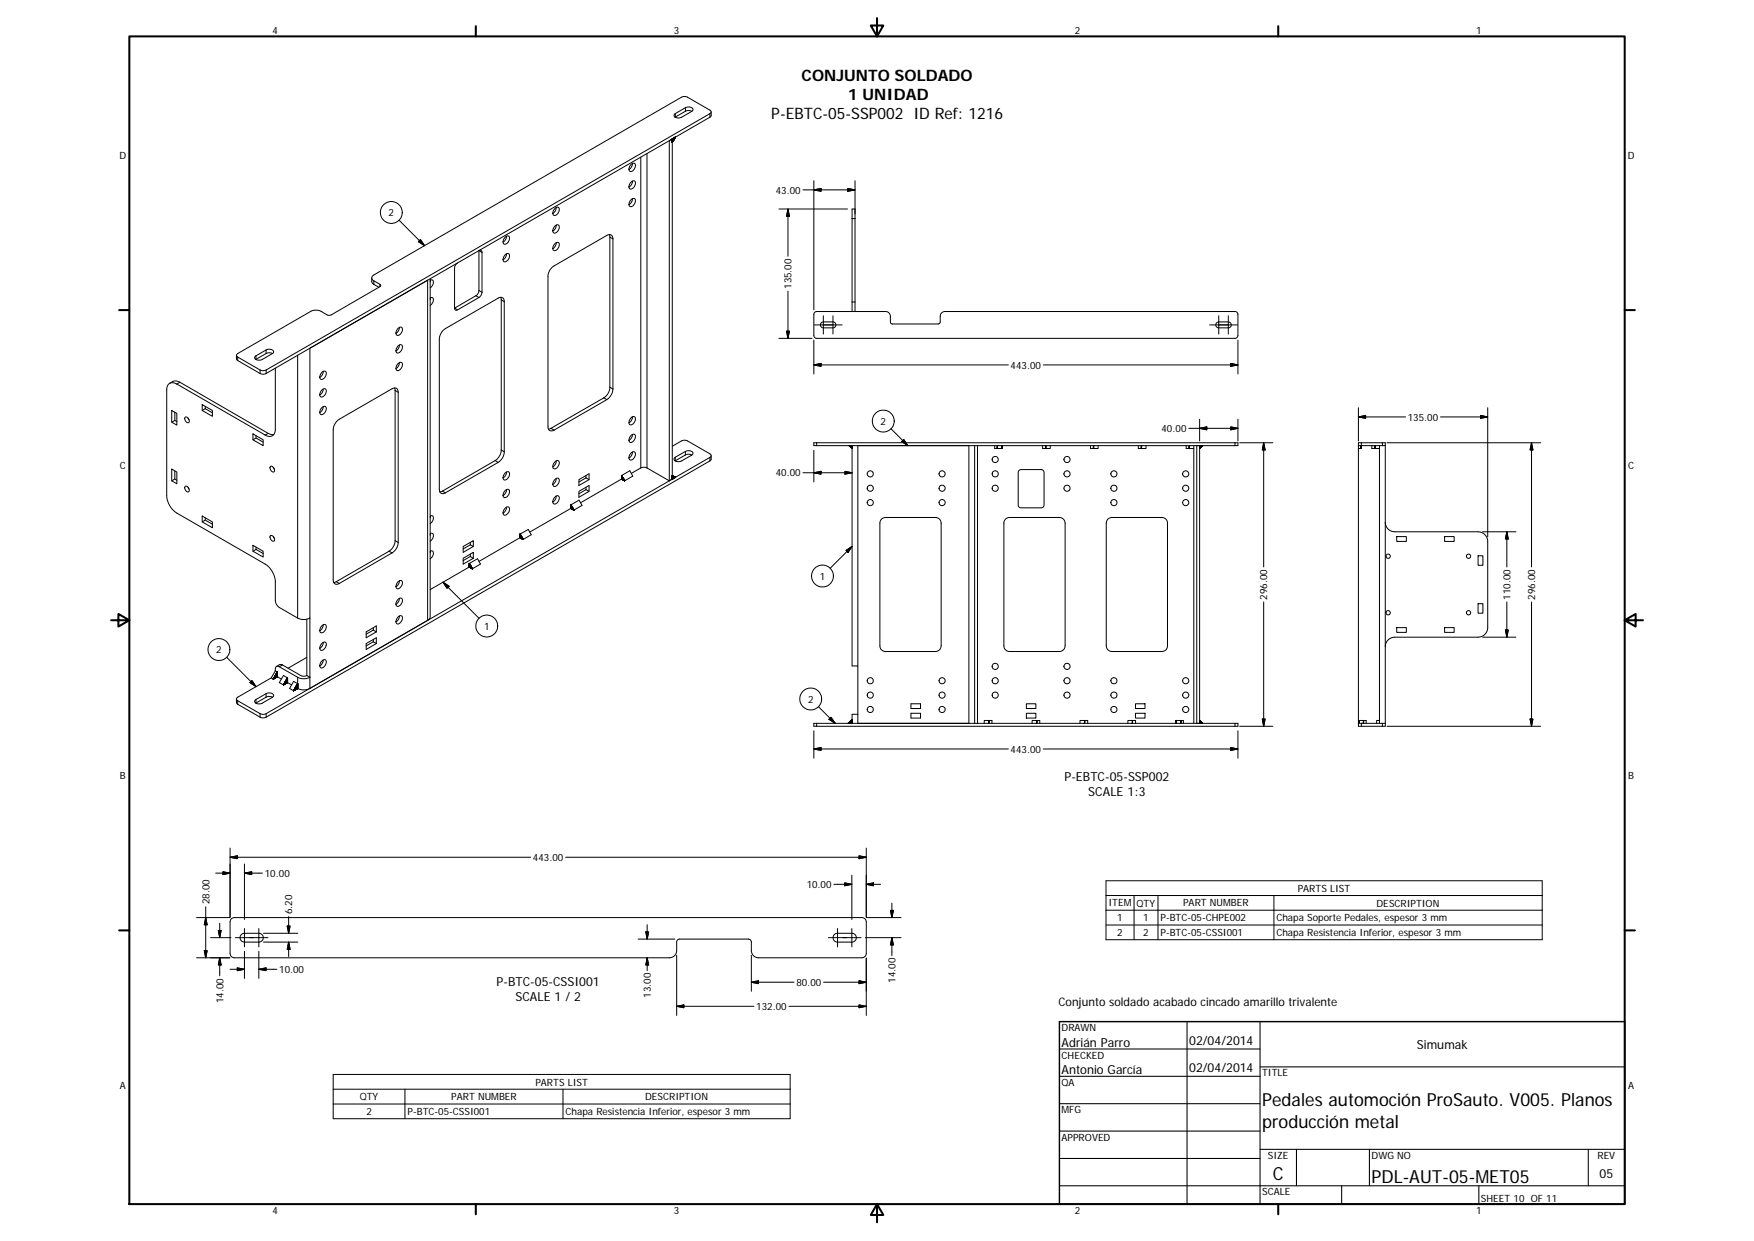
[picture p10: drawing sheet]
<svg xmlns="http://www.w3.org/2000/svg" width="594mm" height="420mm" viewBox="0 0 594 420" stroke-linecap="round" stroke-linejoin="round" font-family="sans-serif">
<g fill="none" stroke="#000" stroke-width=".34">
<path d="M228.7 38.5v1.1M228.7 39.6v.1M232.1 36.5l-3.4 2M232.1 37.7l-3.4 1.9M232.1 36.5v1.2M232.1 37.7l1.3-.3 .9 .3M232.1 36.5l.3-.1a1.52 1.52 0 0 1 2.3 .9l-.4 .4M234.3 37.7l-3.9 2.2a1.43 1.43 0 0 1-2.1-1l.4-.4M240.4 38.5a.63 .63 0 0 0 .5-.6 .63 .63 0 0 0-.5-.6l-7.7-4.5-1.1-.1-.8 .2-104.2 60.2a1.05 1.05 0 0 0-.7 1 1.05 1.05 0 0 0 .7 1M240.4 38.5l-150.3 86.8M240.4 39.7l-150.3 86.7M240.4 38.5v1.2"/>
<path d="M240.9 37.9l-.1 1.3-.4 .5M213.7 55.8a.87 .87 0 0 1 1.3-.5 .87 .87 0 0 1 .1 1.4 1.41 1.41 0 0 1-1.9 1.2 1.89 1.89 0 0 1 .5-2.1zM214.2 55.4l-.3 1-.9 1M217 53.2v105.2M219.1 52v106.4M227.7 47l-1 .6v115.2M227.7 47l1.1-.6-1.1 1.8zM227.7 47v115.2M227.7 47l1.1-.6-1.1 1.8M135.2 74.5l8.6 8.7M171.5 80l-.2 1-.9 1M187.9 76.6a.87 .87 0 0 1 1.3-.4 .87 .87 0 0 1 .1 1.3l-.1 .3a1.14 1.14 0 0 1-1.9 .8 2.09 2.09 0 0 1 .6-2z"/>
<path d="M188.1 70.5a.84 .84 0 0 1 1.2-.2 .84 .84 0 0 1 0 1.3l-.1 .2a1.16 1.16 0 0 1-1.9 .8 2.12 2.12 0 0 1 .8-2.1zM188.4 76.2l-.2 1-.9 1M188.4 70.2l-.2 1.1-.9 1M206.4 79.4l.2 .9M213.7 67.7a.87 .87 0 0 1 1.3-.5 .87 .87 0 0 1 .1 1.4 1.44 1.44 0 0 1-1.9 1.2 1.89 1.89 0 0 1 .5-2.1zM213.7 61.7a.87 .87 0 0 1 1.3-.4 .87 .87 0 0 1 .1 1.3 1.27 1.27 0 0 1-.7 1.2 1.27 1.27 0 0 1-1.3-.1 2.09 2.09 0 0 1 .6-2zM214.2 61.3l-.3 1-.9 1M214.2 67.3l-.3 1-.9 1M263.8 70.8h23.3M266.9 70.8v15.9M266.9 70.8l.5 2.4h-1zM272 64.3h17.6"/>
<path d="M275.6 64.3l2.5-.5v1zM275.6 61.2v43.7M287.1 63.8l2.5 .5-2.5 .5zM288.6 74h1M288.6 74v28.2M288.6 74v-3.2h1v3.2M289.6 61.2v11.3M289.6 74v28.2M125.9 94.1v1.4l.7 .8M126.6 96.3l1.7 1M126.6 95.1l2.1 1.2M126.6 95.1v1.2"/>
<path d="M128.7 97l-16.5 9.6-1.3 .1-2.7-1.5-1.4-.2-1.3 .3-25 14.4a.63 .63 0 0 0-.4 .6 .63 .63 0 0 0 .4 .6M128.7 96.3l.3 .3-.3 .4M128.7 96.3v.7M142.4 81.1l1.4 2.1-2.1-1.4zM145.7 94.4v114.5l-.2 .6-.7 .5M145.7 94.9a.8 .8 0 0 1 1.1 .2 .8 .8 0 0 1-.1 1.1l-1 1.2M145.8 94.9l-.1 .5M155 89a2.2 2.2 0 0 0-1 1.8v13.5a.62 .62 0 0 0 .3 .7 .62 .62 0 0 0 .7-.1l7.2-4.2M162.2 98.4l-.5 1.2-.5 .5M162.2 84.9a.64 .64 0 0 1 .7-.1 .64 .64 0 0 1 .4 .6M162.2 84.9l1.1 .5M162.2 84.9v13.5"/>
<path d="M162.2 98.4l1.1 .6M163.3 99l-.4 1-.7 .7M163.3 85.4v13.6M171 86.3a.87 .87 0 0 1 1.3-.4 .87 .87 0 0 1 .2 1.3 1.44 1.44 0 0 1-1.9 1.3 1.86 1.86 0 0 1 .4-2.2zM171 80.4a.87 .87 0 0 1 1.3-.4 .87 .87 0 0 1 .2 1.3 1.26 1.26 0 0 1-.7 1.1 1.26 1.26 0 0 1-1.3 0 2.15 2.15 0 0 1 .5-2zM171.5 85.9l-.2 1.1-.9 .9M187.9 82.6a.87 .87 0 0 1 1.3-.4 .87 .87 0 0 1 .1 1.3l-.1 .3a1.16 1.16 0 0 1-1.9 .7 2.06 2.06 0 0 1 .6-1.9zM188.4 82.1l-.2 1.1-.9 1M206.6 80.3l1 .6M206.6 80.3v50.8M207.6 80.9a1.26 1.26 0 0 0-.6-1.3 1.26 1.26 0 0 0-1.5 .1l-18.1 10.5-1.5 2-.3 1.1v51.1a1.25 1.25 0 0 0 .6 1.4 1.25 1.25 0 0 0 1.5-.2M207.6 80.9v50.8"/>
<path d="M266.9 98.6v16M90.1 119.7l1-.3 1.2 .3M90.1 118.5l-3.4 2M90.1 118.5l.3-.1a1.52 1.52 0 0 1 2.3 .9l-.4 .4M90.1 119.7l-3.4 2M90.1 118.5v1.2M92.3 119.7l-3.7 2.1a1.54 1.54 0 0 1-2.3-.9l.4-.4M134.7 111.3a.88 .88 0 0 1 1.3-.5 .88 .88 0 0 1 .2 1.4 1.5 1.5 0 0 1-1.9 1.2 1.92 1.92 0 0 1 .4-2.1zM134.7 117.2a.88 .88 0 0 1 1.3-.4 .88 .88 0 0 1 .2 1.3 1.27 1.27 0 0 1-.7 1.2 1.27 1.27 0 0 1-1.3-.1 2.15 2.15 0 0 1 .5-2zM135.3 110.8l-.3 1.1-.9 1M135.3 116.8l-.3 1-.9 1M145.7 100.9a.8 .8 0 0 1 1.1 .1 .8 .8 0 0 1-.1 1.1l-1 1.3"/>
<path d="M145.8 100.8l-.1 .6M161.2 100.1l-7.2 4.2 1 .6M161.2 100.1l1 .6M169.6 100.7l.2 .8M169.8 101.5l1 .6M169.8 101.5v50.9M170.8 102.1a1.24 1.24 0 0 0-.6-1.3 1.24 1.24 0 0 0-1.5 .1l-17.9 10.4-1 .9-.9 1.6-.1 51.9a1.25 1.25 0 0 0 .6 1.3 1.25 1.25 0 0 0 1.4-.1M170.8 102.1v50.9M263.8 114.6h11.3M266.4 112.1h1l-.5 2.5zM275.6 115.1v11.5M275.8 110h9.4"/>
<path d="M275.8 105.9l.8-.4h23.3a1.65 1.65 0 0 1 1.7 1.6v2.1l.6 .5h15.8l.4-.5v-2.1a1.61 1.61 0 0 1 1.7-1.6h98.2l.6 .2 .4 .5v7.4l-.2 .6-.8 .4h-141.7l-.8-.4-.2-.6v-7.2zM278.2 109.2l.7-.2h3.2a1.01 1.01 0 0 1 1 1 1.01 1.01 0 0 1-1 1h-3.2a1 1 0 0 1-1-.7 1 1 0 0 1 .3-1.1zM278.9 106.9v6.2M282.1 106.9v6.2M288.6 102.2h1M288.6 102.2v3.3M289.6 102.2v3.3M409.7 110h9.4M412.1 109.2l.7-.2h3.2a1.01 1.01 0 0 1 1 1 1.01 1.01 0 0 1-1 1h-3.2a1 1 0 0 1-1-.6 1 1 0 0 1 .3-1.2zM412.8 106.9v6.2M416 106.9v6.2M419.3 115.1v11.5"/>
<path d="M58.2 139l1.7 1v3.9l-1.7-1zM59.2 139.6v2.7l.7 .4M59.9 130a2.09 2.09 0 0 0-2.4-.2 2.09 2.09 0 0 0-1 2.2v35.7a7.5 7.5 0 0 0 3.4 6l29.9 17.3a7.7 7.7 0 0 1 3.5 5.9v6.4a3 3 0 0 0 1.3 2.4l6.5 3.7 2.1 .3 1.8-.4M59.9 130l29.9 17.3M60.9 129.4l-1 .6M60.9 129.4a2.41 2.41 0 0 0-2.4-.2l-1 .6M60.9 129.4l29.9 17.3M68.5 137l3.4 2v1.9l-3.4-1.9zM69.5 138.4l-1 .6M69.5 137.6v.8l2.4 1.4M80.1 120.3v1.2l.4 .6M80.5 120.9l7.6 4.4"/>
<path d="M80.5 120.9v1.2M80.5 122.1l7.6 4.3M86.7 120.5v1.2M86.7 121.7h-.1M88.1 126.4a2.2 2.2 0 0 0 2 0M88.1 125.3v1.1M88.1 125.3a2.2 2.2 0 0 0 2 0M90.1 125.3v1.1M93.3 124.7v20.6a2.1 2.1 0 0 1-1.1 2.2 2.1 2.1 0 0 1-2.4-.2M100.8 120.3v89M109.1 131.9a.84 .84 0 0 1 1.3-.1 .84 .84 0 0 1 0 1.2 1.25 1.25 0 0 1-.7 1.2 1.25 1.25 0 0 1-1.3-.1 2.17 2.17 0 0 1 .7-2.2zM109.1 126a.84 .84 0 0 1 1.3-.2 .84 .84 0 0 1 0 1.3 1.42 1.42 0 0 1-1.9 1.2 1.96 1.96 0 0 1 .6-2.3z"/>
<path d="M109.1 137.9a.84 .84 0 0 1 1.3-.2 .84 .84 0 0 1 0 1.3 1.42 1.42 0 0 1-1.9 1.2 1.94 1.94 0 0 1 .6-2.3zM109.5 131.7l-.4 1.3-.8 .7M109.5 125.7v.3a2.29 2.29 0 0 1-1.2 1.8M109.5 137.6l-.4 1.3-.8 .8M133.7 131.3l.1 .9M133.8 132.2l1.1 .6M133.8 132.2v50.8M134.7 123.2a.88 .88 0 0 1 1.3-.5 .88 .88 0 0 1 .2 1.4 1.5 1.5 0 0 1-1.9 1.2 1.92 1.92 0 0 1 .4-2.1zM134.9 132.8a1.27 1.27 0 0 0-.7-1.3 1.27 1.27 0 0 0-1.4 .1l-17.9 10.3-1 1-.9 1.6-.1 51.8a1.26 1.26 0 0 0 .6 1.4 1.26 1.26 0 0 0 1.4-.2M134.9 132.8v50.8M135.3 122.8l-.3 1-.9 1M204.5 134.7l1 .6"/>
<path d="M204.5 134.7l-17.9 10.3M205.5 135.3l-17.8 10.3M206.6 131.1l-.6 2.1-1.5 1.5M206.6 131.1l1 .6M207.6 131.7l-.4 1.7-.9 1.3-.8 .6M275.6 123.5l2.5-.5v1zM275.6 123.5h65.9M353.4 123.5h65.9M416.8 123l2.5 .5-2.5 .5zM460.1 138v11.3M503.9 138v43.7M58.2 158.8l1.7 1v4l-1.7-1z"/>
<path d="M59.2 159.4v2.8l.7 .4M59.2 142.3l-1 .6M62.7 141.2a1.16 1.16 0 0 1 1.2 .6 1.16 1.16 0 0 1-.2 1.3 1.35 1.35 0 0 1-1-1.9zM63.7 141.5l.3 .7M85.7 146.9l3.4 2v2l-3.4-2zM86.7 148.3l-1 .6M86.7 147.5v.8l2.4 1.4M90.8 146.7l1.9 .5M90.8 146.7l-1 .6M91.6 157.9a1.16 1.16 0 0 1 1.2 .6 1.16 1.16 0 0 1-.2 1.3 1.37 1.37 0 0 1-1-1.9zM92.6 158.2l.3 .6M167.7 155.9l1 .6"/>
<path d="M167.7 155.9l-17.9 10.4M168.7 156.5l-17.9 10.4M169.8 152.4l-.2 1-.6 1.3-1.3 1.2M169.8 152.4l1 .6M170.8 153l-.6 2-1.5 1.5M171.5 159.8l-.5 1.5-.6 .5M186.6 145l-.8 .3M186.6 145l1.1 .6M187.9 156.4a.86 .86 0 0 1 1.3-.4 .86 .86 0 0 1 .1 1.3 1.26 1.26 0 0 1-.6 1.2 1.26 1.26 0 0 1-1.4-.1 2.06 2.06 0 0 1 .6-2zM188.4 156l-.2 1.1-.9 1M213.7 153.5a.87 .87 0 0 1 1.3-.5 .87 .87 0 0 1 .1 1.4 1.44 1.44 0 0 1-1.9 1.2 1.86 1.86 0 0 1 .5-2.1zM213.7 141.5a.87 .87 0 0 1 1.3-.4 .87 .87 0 0 1 .1 1.4 1.47 1.47 0 0 1-1.9 1.2 1.89 1.89 0 0 1 .5-2.2z"/>
<path d="M213.9 147.3a.84 .84 0 0 1 1.2-.1 .84 .84 0 0 1 0 1.2 1.26 1.26 0 0 1-.7 1.2 1.26 1.26 0 0 1-1.3-.1 2.17 2.17 0 0 1 .8-2.2zM214.2 141.1a2.44 2.44 0 0 1-1.2 2.1M214.2 147.1l-.4 1.3-.8 .7M214.2 153a2.37 2.37 0 0 1-1.2 2.1M217 158.4l-3.2 1.9M217 158.4a2.29 2.29 0 0 1 2.1 0M219.1 158.4l7.6 4.4M227.7 151.1l3.3-1.9 1.4-.1 8 4.5a.64 .64 0 0 1 .5 .7 .64 .64 0 0 1-.5 .6M228.7 154.8v1.2M228.7 156h.1M232.1 152.8l-3.4 2M232.1 152.8v1.2"/>
<path d="M232.1 154l-3.4 2M232.1 154l1.3-.2 .9 .3M232.1 152.8l.5-.1a1.28 1.28 0 0 1 1.4-.1 1.28 1.28 0 0 1 .6 1.2l-4.2 2.5a1.46 1.46 0 0 1-2.1-1l.4-.5M240.4 154.9v1.1M240.4 154.9l-150.3 86.7M240.4 156l-150.3 86.8M240.9 154.3l-.1 1.3-.4 .4M275.6 152.4v10.8M276.6 149.9h-1v1h1M276.6 149.9v1M276.6 150.9h141.7M276.6 149.9h141.7"/>
<path d="M286.2 159.6l2.4 .5-2.4 .4zM287.6 150.9h1v.9zM287.6 150.9l1 .9M288.6 150.9v74.6h1.9v16.3M290.5 150.9v74.6M301.8 145.2l5.7 5.7M305.4 149.5l.7-.7 1.4 2.1zM328.2 150.9v94M330.1 150.9v94M331.1 150.9v94M336.9 150.9v.9h2.6v-.9M337.9 150.9v.9"/>
<path d="M339.5 150.9v.9M345.1 159.3l.7-.3h6.8l.9 .5 .1 11.5-.4 .7-.6 .2h-6.8l-.7-.3-.2-.6v-11zM353.1 150.9v.9h2.6v-.9M354.3 150.9l-.2 .5 .2 .4M369.4 150.9v.9h2.5v-.9M370.5 150.9l-.2 .5 .2 .4M385.5 150.9v.9h2.6v-.9M386.8 150.9l-.2 .5 .2 .4M401.8 150.9v.9h2.5v-.9M402.6 145h16.7M402.9 150.9v.9M404.3 151.8v93.1"/>
<path d="M405.3 150.9v94h1v-94v.9M406.3 150.9h1l-1 .9zM406.3 141.9v7.4M406.3 145l2.4-.5v1zM407.3 150.9l-1 .9M416.8 144.5l2.5 .5-2.5 .5zM418.3 149.9v1M418.3 149.9h1v1h-1M419.3 141.9v7.4M419.9 149.9h11.2M428 149.9v42.1M428 149.9l.5 2.4h-1z"/>
<path d="M460.1 150.9h1M460.1 141.2l2.4-.5v.9zM461.1 150.9l-.2 .5 .2 .4M461.1 149.9h-1v94l.2 .5-.2 .5M461.1 150.9h7.1M461.1 149.9h7.1M461.1 150.9v.9h-1M461.1 149.9v1M464.6 150.9v.9h2.6v-.9M465.8 150.9v.9M467.2 151.8v93.1M468.2 150.9h1"/>
<path d="M468.2 149.9h1v96h-1M468.2 149.9v1M469.8 149.9h52M476.1 141.2h-16M487.9 141.2h16M501.5 140.7l2.4 .5-2.4 .4zM518.7 149.9l.5 2.4h-1zM518.7 149.9v42.1M59.2 162.2l-1 .6M62.7 164.7a1.16 1.16 0 0 1 1.2 .6 1.16 1.16 0 0 1-.2 1.3 1.35 1.35 0 0 1-1-1.9zM63.7 165l.3 .6M68.5 174.7l3.4 2v2l-3.4-2z"/>
<path d="M69.5 176.1l-1 .6M69.5 175.3v.8l2.4 1.4M145.7 174.7a.73 .73 0 0 1 1 .1 .73 .73 0 0 1 .1 .9l-.5 1-.6 .6M145.8 174.7l-.1 .6M149.8 166.3l-.8 .3M149.8 166.3l1 .6M171 172.1a.87 .87 0 0 1 1.3-.4 .87 .87 0 0 1 .2 1.3 1.24 1.24 0 0 1-.7 1.2 1.24 1.24 0 0 1-1.3-.1 2.12 2.12 0 0 1 .5-2zM171 160.2a.87 .87 0 0 1 1.3-.4 .87 .87 0 0 1 .2 1.3 1.24 1.24 0 0 1-.7 1.2 1.24 1.24 0 0 1-1.3-.1 2.12 2.12 0 0 1 .5-2zM171 166.2a.86 .86 0 0 1 1.3-.5 .86 .86 0 0 1 .2 1.4 1.24 1.24 0 0 1-.7 1.1 1.24 1.24 0 0 1-1.3-.1 2.09 2.09 0 0 1 .5-1.9zM171.5 171.7l-.2 1-.9 1M171.5 165.7l-.2 1.1-.9 1M187.9 162.4a.86 .86 0 0 1 1.3-.4 .86 .86 0 0 1 .1 1.3 1.24 1.24 0 0 1-.7 1.2 1.24 1.24 0 0 1-1.3-.2 2.07 2.07 0 0 1 .6-1.9z"/>
<path d="M188.1 168.1a.83 .83 0 0 1 1.2-.1 .83 .83 0 0 1 0 1.2 1.24 1.24 0 0 1-.6 1.2 1.24 1.24 0 0 1-1.4-.1 2.14 2.14 0 0 1 .8-2.2zM188.4 167.9l-.2 1.1-.9 1M188.4 162l-.2 1-.9 1M193.4 172.1l-14 8M193.4 170.9l1 1.8-1-.6zM193.4 170.9l2.7-1.6 1 1.8-2.7 1.6M193.4 170.9v1.2M193.4 170.9l1 1.8M193.4 172.1l1 .6M198.5 161.8l-2.4 1.4M198.5 165.8l-2.4 1.4M198.5 161.8l1 .6-3.4 2v-2l3.4-2v2"/>
<path d="M198.5 165.8l1 .5-3.4 2.1v-2.1l3.4-1.9v1.9M198.5 161v.8M198.5 165v.8M210.5 162.2l-13.9 8M210.5 161l2.8-1.6 1 1.8-2.7 1.6M210.5 161v1.2M210.5 161l1.1 1.8-1.1-.6zM210.5 161l1.1 1.8M210.5 162.2l1.1 .6M227.7 162.2l-1 .6M227.7 161l1.1 .6-1.1 .6zM227.7 161l1.1 .6"/>
<path d="M228.8 161.6l-1.1 .6M272 160.1h16.6M275.6 160.1l2.5-.5v.9zM298.4 175.9l1.5-.7h16.9a1.93 1.93 0 0 1 2 1.9v41.5a1.9 1.9 0 0 1-2 2h-16.9a1.9 1.9 0 0 1-1.9-2v-41.5zM340.7 175.6l1.2-.4h16.9a1.96 1.96 0 0 1 2 1.9v41.5a1.94 1.94 0 0 1-2 2h-16.9a1.9 1.9 0 0 1-1.9-2v-41.5l.1-.6zM375.1 175.9l1.5-.7h16.9a1.9 1.9 0 0 1 1.9 1.9v41.5a1.86 1.86 0 0 1-1.9 2h-16.9a1.93 1.93 0 0 1-1.9-2v-41.5zM469.2 176.8a3.2 3.2 0 0 0 3.2 3.2h28.2a3.3 3.3 0 0 1 3.3 3.3v29.2a3.3 3.3 0 0 1-3.3 3.2h-28.2a3.2 3.2 0 0 0-3.2 3.3M85.7 184.6l3.4 2v2l-3.4-2zM86.7 186l-1 .6M86.7 185.2v.8l2.4 1.4M91.6 181.3a1.15 1.15 0 0 1 1.2 .6 1.15 1.15 0 0 1-.2 1.3 1.35 1.35 0 0 1-1-1.9zM92.6 181.7l.3 .6"/>
<path d="M113.9 196.9l-.9 .3M113.9 196.9l1 .6M131.8 186.6l1 .6M131.8 186.6l-17.9 10.3M132.8 187.2l-17.9 10.3M133.8 183l-.6 2.1-1.4 1.5M133.8 183l1.1 .6M134.7 197a.88 .88 0 0 1 1.3-.4 .88 .88 0 0 1 .2 1.4 1.44 1.44 0 0 1-1.9 1.1 1.86 1.86 0 0 1 .4-2.1zM134.9 183.6l-.6 2.1-1.5 1.5M135.3 196.6a2.28 2.28 0 0 1-1.2 2M145.7 180.7a.8 .8 0 0 1 1.1 .2 .8 .8 0 0 1-.1 1l-1 1.3M145.7 186.6a.73 .73 0 0 1 1 .1 .73 .73 0 0 1 .1 .9l-.5 1.1-.6 .5"/>
<path d="M145.8 180.7l-.1 .5M145.8 186.6l-.1 .6M150 197.1l2.1 1.4-.7 .7zM150 197.1l12.3 12.2M159 190.8l1 1.8-1-.6zM159 192l-13.3 7.6M159 190.8l2.7-1.6 1 1.8-2.7 1.6M159 190.8v1.2M159 190.8l1 1.8M159 192l1 .6M159.3 188.4l1 .6-3.4 2v-2l3.4-2v2M159.3 187.6v.8"/>
<path d="M159.3 188.4l-2.4 1.4M159.3 184.4l1 .6-3.4 2v-2l3.4-2v2M159.3 183.6v.8M159.3 184.4l-2.4 1.4M176.1 182l-13.9 8.1M176.1 180.8l1.1 1.8-1.1-.6zM176.1 180.8l2.8-1.5 1 1.7-2.7 1.6M176.1 180.8l1.1 1.8M176.1 180.8v1.2M176.1 182l1.1 .6M286.5 186.4l2.1-1.4-1.4 2zM288.6 185l-7.4 7.4"/>
<path d="M473.1 181.7h3.2v1.6h-3.2zM489.3 181.7h3.2v1.6h-3.2zM500.6 188.2h1.7v3.2h-1.7zM502.2 180h11.3M510.4 180v12M510.4 180l.5 2.5h-1zM103.9 209.6v19.1M109 211.9a.87 .87 0 0 1 1.2-.4 .87 .87 0 0 1 .2 1.3 1.42 1.42 0 0 1-1.9 1.3 1.8 1.8 0 0 1 .5-2.2zM109 217.9a.87 .87 0 0 1 1.2-.4 .87 .87 0 0 1 .2 1.3 1.27 1.27 0 0 1-.7 1.1 1.27 1.27 0 0 1-1.3 0 2.09 2.09 0 0 1 .6-2zM109.5 211.5l-.4 1.3-.8 .8M109.5 217.5l-.4 1.3-.8 .7M124 213.9l3.5-2v2l-3.5 2z"/>
<path d="M124 217.9l3.5-2v2l-3.5 2zM126.4 217.3l1.1 .6M126.4 212.5v.8M126.4 216.5v.8M126.4 213.3l1.1 .6M126.4 217.3l-2.4 1.4M126.4 213.3l-2.4 1.4M134.7 203a.88 .88 0 0 1 1.3-.4 .88 .88 0 0 1 .2 1.3 1.26 1.26 0 0 1-.7 1.2 1.26 1.26 0 0 1-1.3-.1 2.09 2.09 0 0 1 .5-2zM134.7 209a.88 .88 0 0 1 1.3-.5 .88 .88 0 0 1 .2 1.4 1.44 1.44 0 0 1-1.9 1.2 1.86 1.86 0 0 1 .4-2.1zM135.3 202.6a2.34 2.34 0 0 1-1.2 2M135.3 208.6a2.28 2.28 0 0 1-1.2 1.9M144.8 210l-39.8 23.1"/>
<path d="M144.8 210v-115.1l-39.8 23v115.2M428 203.8v42.1M473.1 212.5h3.2v1.6h-3.2zM489.3 212.5h3.2v1.6h-3.2zM500.6 204.4h1.7v3.2h-1.7zM502.2 215.7h11.3M509.9 213.3h1l-.5 2.4zM510.4 203.8v11.9M518.7 203.8v42.1M76.8 222.5l9.9 10M80.1 236.7v1.1l.4 .6M80.5 237.3l7.6 4.3"/>
<path d="M80.5 238.4l7.6 4.4M80.5 237.3v1.1M85.3 230.4l1.4 2.1-2-1.4zM86.6 238h.1M86.7 236.8v1.2M90.1 236l1-.2 1.2 .3M90.1 234.9l-3.4 1.9M90.1 234.9a1.62 1.62 0 0 1 2.6 .7l-.4 .5M90.1 234.9v1.1M90.1 236l-3.4 2M91.9 229.5l-11.4 6.6a.64 .64 0 0 0-.4 .6 .64 .64 0 0 0 .4 .6M91.9 229.5l.7 .4"/>
<path d="M92.3 236.1l-3.7 2.1a1.55 1.55 0 0 1-2.3-.9l.4-.5M93.3 227.1l-1.4 2.4M93.3 227.1l.6 .4M93.9 229.1l1.4 .8M93.9 227.5v1.6l-1.3 .8zM93.9 227.5l-1.3 2.4M93.9 229.1l-1.3 .8M93.9 227.5v1.6M94.6 225.7l6.2 3.6M94.6 225.7a.83 .83 0 0 0-.9-.1 .83 .83 0 0 0-.4 .9v.6M95.7 225.1l6.1 3.6a2.24 2.24 0 0 0 2.1 0M95.7 225.1l-1.1 .6"/>
<path d="M95.7 225.1l-.9-.1-1.1 .6M97.4 231.1l1.4 .8M97.4 229.5v1.6l-1.4 .8zM97.4 229.5l-1.4-.8-1.4 2.4 1.4 .8M97.4 229.5l-1.4 2.4M97.4 231.1l-1.4 .8M97.4 229.5v1.6M100.8 231.5v1.6l-1.4 .8zM100.8 229.3v3.8M100.8 233.1l1.7 .5 2.5-.5M100.8 231.5l-1.4-.8-1.3 2.4 1.3 .8M100.8 231.5l-1.4 2.4"/>
<path d="M100.8 233.1l-1.4 .8M103.9 222.6l-6.3 3.6M103.9 228.7l1.1 .6-2.1 .5-2.1-.5M109 223.9a.87 .87 0 0 1 1.2-.5 .87 .87 0 0 1 .2 1.3 1.45 1.45 0 0 1-1.9 1.3 1.77 1.77 0 0 1 .5-2.1zM109.5 223.4l-.4 1.3-.8 .8M277.2 239.2l5.7 5.7M308.5 238.3h3.3v1.6h-3.3zM347.6 238.3h3.3v1.6h-3.3zM384.6 238.3h3.2v1.6h-3.2zM88.1 242.8a2.2 2.2 0 0 0 2 0M88.1 241.6v1.2M88.1 241.6a2.2 2.2 0 0 0 2 0"/>
<path d="M90.1 241.6v1.2M275.6 247.4v9.3M275.6 253.6l2.5-.5v1zM275.6 253.6h65.9M276.6 244.9v1M276.6 244.9h-1v1h1M276.6 244.9h141.7M276.6 245.9h141.7M280.8 243.5l.7-.7 1.4 2.1zM287.3 244.9l1.3-1.3v1.3zM288.6 243.6l-1.3 1.3M290.5 241.8h-1.9v3.1"/>
<path d="M290.5 241.8v3.1M308.5 241.5h3.3v1.6h-3.3zM333.4 244.9v-1h2.6v1M334.8 243.9l.2 .3-.2 .7M347.6 241.5h3.3v1.6h-3.3zM349.6 244.9v-1h2.6v1M351 243.9l.2 .5-.2 .5M353.4 253.6h65.9M365.8 244.9v-1h2.6v1M367.2 243.9v1M382 244.9v-1h2.6v1M383.4 243.9l.2 .5-.2 .5"/>
<path d="M384.6 241.5h3.2v1.6h-3.2zM398.2 243.9l.2 .5-.2 .5v-1h2.6v1M399.8 243.9l.2 .5-.2 .5M406.3 243.9l1 1h-1zM406.3 244.9v-1l1 1M416.8 253.1l2.5 .5-2.5 .5zM418.3 244.9v1M418.3 244.9h1v1h-1M419.3 247.4v9.3M419.9 245.9h11.2M427.5 243.4h1l-.5 2.5zM460.1 244.9v1h1"/>
<path d="M460.1 244.9h1M460.1 244.9v-1h2.6v1M461.1 244.9h7.1M461.1 245.9h7.1M461.1 244.9v1M461.7 243.9l.2 .5-.2 .5M467.2 243.9h-.9v1M468.2 244.9v1M468.2 244.9h1M469.8 245.9h52M518.2 243.4h1l-.5 2.5zM73.1 295.6h4.8"/>
<path d="M75.5 295.1l2.4 .5-2.4 .5zM77.9 290.2l2.5-.4v.9zM77.9 290.2h101.8M77.9 287.1v23.5M82.8 295.6l2.5-.5v1zM82.8 292.5v18.8M88.9 295.6h-6.1M191.6 290.2h101.8M282.4 299.4h6.1M286.1 298.9l2.4 .5-2.4 .5zM288.5 296.3v15M291 289.8l2.4 .4-2.4 .5z"/>
<path d="M293.4 299.4h4.9M293.4 299.4l2.4-.5v1zM293.4 287.1v23.5M374.6 298.2h147.7v20h-147.7zM66.6 310.7h11.2M69.7 310.7l.5 2.4h-1zM69.7 307v17.3M71.3 317.5h6.9M73.9 315h1l-.5 2.5zM74.4 312.6v4.9M78.4 311.1l1-.4h212.5a1.48 1.48 0 0 1 1.5 1.4v10.7a1.48 1.48 0 0 1-1.5 1.5h-35a2.44 2.44 0 0 1-2.4-2.5v-3.1l-.8-.7-23.5-.1-.6 .3-.4 .5v3.1a2.44 2.44 0 0 1-2.4 2.5h-147.4a1.45 1.45 0 0 1-1.5-1.5v-10.7zM79.7 317.5h11.1"/>
<path d="M81.7 316.4l.8-.4h5.2a1.49 1.49 0 0 1 1.5 1.5 1.49 1.49 0 0 1-1.5 1.5h-4.9a1.49 1.49 0 0 1-1.4-1 1.49 1.49 0 0 1 .3-1.6zM82.8 314.4v6.2M87.7 314.4v6.2M89.2 316h11.7M89.2 319h11.7M97.3 313.5h.9l-.4 2.5zM97.8 310.3v5.7M97.8 319v4.8M97.8 319l.4 2.4h-.9zM216.1 317.9h12.5M218.7 315.5h1l-.5 2.4zM219.2 313.1v4.8"/>
<path d="M280.6 317.5h11M282.6 316.4l.8-.4h5.1a1.49 1.49 0 0 1 1.5 1.5 1.49 1.49 0 0 1-1.5 1.5h-4.8a1.49 1.49 0 0 1-1.4-1 1.49 1.49 0 0 1 .3-1.6zM283.7 314.4v6.2M288.5 314.4v6.2M293.1 317.5h12.1M293.5 310.7h11.7M301.6 308.2h1l-.5 2.5zM302.1 305.8v4.9M302.1 317.5v6.1M302.1 317.5l.5 2.4h-1zM374.6 303.2h147.7M374.6 308.2h147.7"/>
<path d="M374.6 313.2h147.7M384.1 303.2v15M392.2 303.2v15M431.5 303.2v15M66.6 324.3h11.2M69.2 321.8h1l-.5 2.5zM74.4 324.3l.5 2.4h-1zM74.4 324.3v6.1M77.9 328.2h4.9M80.4 327.7l2.4 .5-2.4 .4zM82.8 322.1v9.2M87.7 328.2l2.4-.5v.9z"/>
<path d="M87.7 328.2h6.1M87.7 322.1v9.2M219.2 324.3v4.3M219.2 324.3l.5 2.4h-1zM229.2 323.4v20.4M254.5 332.5l2.4-.5v1zM254.5 332.5h14.4M254.5 323.4v12.2M278.9 332.5h14.5M291 332l2.4 .5-2.4 .5zM293.4 324.4v19.4M229.2 340.7l2.4-.5v1z"/>
<path d="M229.2 340.7h26.2M267.2 340.7h26.2M291 340.2l2.4 .5-2.4 .5zM112.9 363.8h154.7v15h-154.7zM112.9 368.8h154.7M112.9 373.8h154.7M137.2 368.8v10M190.7 368.8v10"/>
<circle cx="132.5" cy="71.9" r="3.7"/>
<circle cx="299.2" cy="142.5" r="3.7"/>
<circle cx="337.1" cy="155.6" r="1.04"/>
<circle cx="361.4" cy="155.6" r="1.04"/>
<circle cx="294.8" cy="170.2" r="1.03"/>
<circle cx="294.8" cy="160.5" r="1.03"/>
<circle cx="294.8" cy="165.3" r="1.03"/>
<circle cx="319.1" cy="170.2" r="1.04"/>
<circle cx="319.1" cy="160.5" r="1.04"/>
<circle cx="319.1" cy="165.3" r="1.04"/>
<circle cx="337.1" cy="160.5" r="1.04"/>
<circle cx="337.1" cy="165.3" r="1.04"/>
<circle cx="361.4" cy="165.3" r="1.04"/>
<circle cx="361.4" cy="160.5" r="1.04"/>
<circle cx="377.3" cy="170.2" r="1.03"/>
<circle cx="377.3" cy="165.3" r="1.03"/>
<circle cx="377.3" cy="160.5" r="1.03"/>
<circle cx="401.6" cy="170.2" r="1.04"/>
<circle cx="401.6" cy="160.5" r="1.04"/>
<circle cx="401.6" cy="165.3" r="1.04"/>
<circle cx="278.6" cy="195" r="3.7"/>
<circle cx="470.1" cy="188.3" r=".74"/>
<circle cx="497.4" cy="188.3" r=".72"/>
<circle cx="74.1" cy="219.9" r="3.7"/>
<circle cx="164.9" cy="211.9" r="3.7"/>
<circle cx="470.2" cy="207.5" r=".75"/>
<circle cx="497.4" cy="207.5" r=".74"/>
<circle cx="274.6" cy="236.6" r="3.7"/>
<circle cx="294.8" cy="230.5" r="1.03"/>
<circle cx="294.8" cy="235.3" r="1.04"/>
<circle cx="319.1" cy="230.5" r="1.04"/>
<circle cx="319.1" cy="235.3" r="1.05"/>
<circle cx="337.1" cy="225.6" r="1.04"/>
<circle cx="337.1" cy="230.5" r="1.04"/>
<circle cx="337.1" cy="235.3" r="1.05"/>
<circle cx="361.4" cy="225.6" r="1.04"/>
<circle cx="361.4" cy="230.5" r="1.04"/>
<circle cx="361.4" cy="235.3" r="1.05"/>
<circle cx="377.3" cy="230.5" r="1.03"/>
<circle cx="377.3" cy="235.3" r="1.04"/>
<circle cx="401.6" cy="230.5" r="1.04"/>
<circle cx="401.6" cy="235.3" r="1.05"/>
<circle cx="294.8" cy="240.2" r="1.03"/>
<circle cx="319.1" cy="240.2" r="1.04"/>
<circle cx="377.3" cy="240.2" r="1.03"/>
<circle cx="401.6" cy="240.2" r="1.04"/>
</g>
<g fill="#000" stroke="#000" stroke-width=".34">
<path d="M227.7 47l1.1-.6-1.1 1.8zM266.9 70.8l.5 2.4h-1zM275.6 64.3l2.5-.5v1zM287.1 63.8l2.5 .5-2.5 .5zM142.4 81.1l1.4 2.1-2.1-1.4zM266.4 112.1h1l-.5 2.5zM275.6 123.5l2.5-.5v1zM416.8 123l2.5 .5-2.5 .5zM275.6 160.1l2.5-.5v.9zM287.6 150.9h1v.9zM305.4 149.5l.7-.7 1.4 2.1zM406.3 150.9h1l-1 .9z"/>
<path d="M406.3 145l2.4-.5v1zM416.8 144.5l2.5 .5-2.5 .5zM428 149.9l.5 2.4h-1zM460.1 141.2l2.4-.5v.9zM501.5 140.7l2.4 .5-2.4 .4zM518.7 149.9l.5 2.4h-1zM193.4 170.9l1 1.8-1-.6zM210.5 161l1.1 1.8-1.1-.6zM227.7 161l1.1 .6-1.1 .6zM286.2 159.6l2.4 .5-2.4 .4zM150 197.1l2.1 1.4-.7 .7zM159 190.8l1 1.8-1-.6z"/>
<path d="M176.1 180.8l1.1 1.8-1.1-.6zM286.5 186.4l2.1-1.4-1.4 2zM510.4 180l.5 2.5h-1zM509.9 213.3h1l-.5 2.4zM85.3 230.4l1.4 2.1-2-1.4zM93.9 227.5v1.6l-1.3 .8zM97.4 229.5v1.6l-1.4 .8zM100.8 231.5v1.6l-1.4 .8zM275.6 253.6l2.5-.5v1zM280.8 243.5l.7-.7 1.4 2.1zM287.3 244.9l1.3-1.3v1.3zM406.3 243.9l1 1h-1z"/>
<path d="M416.8 253.1l2.5 .5-2.5 .5zM427.5 243.4h1l-.5 2.5zM518.2 243.4h1l-.5 2.5zM75.5 295.1l2.4 .5-2.4 .5zM77.9 290.2l2.5-.4v.9zM82.8 295.6l2.5-.5v1zM286.1 298.9l2.4 .5-2.4 .5zM291 289.8l2.4 .4-2.4 .5zM293.4 299.4l2.4-.5v1zM69.7 310.7l.5 2.4h-1zM73.9 315h1l-.5 2.5zM97.3 313.5h.9l-.4 2.5z"/>
<path d="M218.7 315.5h1l-.5 2.4zM301.6 308.2h1l-.5 2.5zM302.1 317.5l.5 2.4h-1zM69.2 321.8h1l-.5 2.5zM74.4 324.3l.5 2.4h-1zM80.4 327.7l2.4 .5-2.4 .4zM87.7 328.2l2.4-.5v.9zM97.8 319l.4 2.4h-.9zM219.2 324.3l.5 2.4h-1zM254.5 332.5l2.4-.5v1zM291 332l2.4 .5-2.4 .5zM229.2 340.7l2.4-.5v1z"/>
<path d="M291 340.2l2.4 .5-2.4 .5z"/>
</g>
<g fill="none" stroke="#000" stroke-width=".69">
<path d="M43.8 12.3h506.5v395.4h-506.5zM161.2 8.9v3.4M297 6.1v6.2l-2.1-3.7h4.3l-2.2 3.7M432.9 8.9v3.4M40.4 105h3.4M550.3 105h3.4M37.6 210h6.2l-3.7-2.1v4.2l3.7-2.1M550.3 210l3.7 2.1v-4.2l-3.7 2.1h6.2M40.4 315h3.4M550.3 315h3.4M161.2 407.7v3.4M297 407.7l2.2 3.7h-4.3l2.1-3.7v6.1"/>
<path d="M432.9 407.7v3.4"/>
</g>
<g fill="none" stroke="#000" stroke-width=".36">
<path d="M358.8 355.2h68M402.1 345.9v61.8M426.8 345.9v61.8M358.8 364.4h68M358.8 373.7h68M426.8 361.2h123.5M358.8 382.9h68M358.8 392.2h68M426.8 389.1h123.5M439.1 389.1v12.4M463.8 389.1v12.4M537.9 389.1v12.4"/>
<path d="M358.8 401.5h191.5M454.4 401.5v6.2M500.9 401.5v6.2"/>
</g>
<path d="M358.8 345.9h191.5v61.8h-191.5z" fill="none" stroke="#000" stroke-width=".48"/>
<g font-size="6.1">
<text x="427.5" y="374.4">Pedales automoción ProSauto. V005. Planos</text>
<text x="427.5" y="381.8">producción metal</text>
<text x="431.1" y="399.4">C</text>
<text x="464.5" y="400.6">PDL-AUT-05-MET05</text>
</g>
<g font-size="5.3">
<text x="271.5" y="27.4">CONJUNTO SOLDADO</text>
<text x="287.2" y="33.8">1 UNIDAD</text>
<text x="261.2" y="40.2">P-EBTC-05-SSP002 ID Ref: 1216</text>
</g>
<g font-size="4.2">
<text x="360.5" y="264.5">P-EBTC-05-SSP002</text>
<text x="368.6" y="269.6">SCALE 1:3</text>
<text x="168.2" y="333.8">P-BTC-05-CSSI001</text>
<text x="174.6" y="338.8">SCALE 1 / 2</text>
<text x="402.8" y="353.7">02/04/2014</text>
<text x="359.5" y="354.3">Adrián Parro</text>
<text x="479.9" y="355.1">Simumak</text>
<text x="359.5" y="363.6">Antonio García</text>
<text x="402.8" y="363">02/04/2014</text>
<text x="541.8" y="398.7">05</text>
</g>
<text font-size="4" x="358.5" y="340.7">Conjunto soldado acabado cincado amarillo trivalente</text>
<g font-size="3.4">
<text x="92.3" y="11.3">4</text>
<text x="228.2" y="11.3">3</text>
<text x="364.1" y="11.3">2</text>
<text x="499.9" y="11.3">1</text>
<text x="40.4" y="53.7">D</text>
<text x="551.4" y="53.7">D</text>
<text x="262.8" y="65.5">43.00</text>
<text x="131.6" y="73.2">2</text>
<text x="268.1" y="97.8" transform="rotate(-90 268.1 97.8)">135.00</text>
<text x="342.3" y="124.8">443.00</text>
<text x="298.2" y="143.8">2</text>
<text x="476.8" y="142.4">135.00</text>
<text x="393.4" y="146.3">40.00</text>
<text x="40.6" y="158.7">C</text>
<text x="262.8" y="161.3">40.00</text>
<text x="551.5" y="158.7">C</text>
<text x="277.7" y="196.3">1</text>
<text x="429.2" y="203.1" transform="rotate(-90 429.2 203.1)">296.00</text>
<text x="511.6" y="203.1" transform="rotate(-90 511.6 203.1)">110.00</text>
<text x="519.9" y="203.1" transform="rotate(-90 519.9 203.1)">296.00</text>
<text x="164" y="213.2">1</text>
<text x="73.2" y="221.2">2</text>
<text x="273.7" y="237.9">2</text>
<text x="342.3" y="254.8">443.00</text>
<text x="40.6" y="263.7">B</text>
<text x="551.5" y="263.7">B</text>
<text x="180.5" y="291.5">443.00</text>
<text x="89.7" y="296.8">10.00</text>
<text x="273.2" y="300.6">10.00</text>
<text x="439.5" y="301.9">PARTS LIST</text>
<text x="70.9" y="306.2" transform="rotate(-90 70.9 306.2)">28.00</text>
<text x="99" y="309.5" transform="rotate(-90 99 309.5)">6.20</text>
<text x="375.4" y="306.9">ITEM</text>
<text x="378.4" y="311.9">1</text>
<text x="384.9" y="306.9">QTY</text>
<text x="387.2" y="311.9">1</text>
<text x="393.1" y="311.9">P-BTC-05-CHPE002</text>
<text x="400.7" y="306.9">PART NUMBER</text>
<text x="432.3" y="312">Chapa Soporte Pedales, espesor 3 mm</text>
<text x="466.2" y="306.9">DESCRIPTION</text>
<text x="378.4" y="316.9">2</text>
<text x="387.2" y="316.9">2</text>
<text x="393.1" y="316.9">P-BTC-05-CSSI001</text>
<text x="432.3" y="316.9">Chapa Resistencia Inferior, espesor 3 mm</text>
<text x="94.6" y="329.4">10.00</text>
<text x="269.7" y="333.8">80.00</text>
<text x="303.3" y="332.8" transform="rotate(-90 303.3 332.8)">14.00</text>
<text x="75.7" y="339.6" transform="rotate(-90 75.7 339.6)">14.00</text>
<text x="220.5" y="337.9" transform="rotate(-90 220.5 337.9)">13.00</text>
<text x="256.2" y="341.9">132.00</text>
<text x="359.5" y="349.1">DRAWN</text>
<text x="359.5" y="358.4">CHECKED</text>
<text x="427.5" y="364.4">TITLE</text>
<text x="40.6" y="368.7">A</text>
<text x="181.3" y="367.5">PARTS LIST</text>
<text x="359.5" y="367.7">QA</text>
<text x="551.5" y="368.7">A</text>
<text x="121.8" y="372.5">QTY</text>
<text x="124.1" y="377.5">2</text>
<text x="138" y="377.5">P-BTC-05-CSSI001</text>
<text x="152.8" y="372.5">PART NUMBER</text>
<text x="191.6" y="377.5">Chapa Resistencia Inferior, espesor 3 mm</text>
<text x="218.5" y="372.5">DESCRIPTION</text>
<text x="359.5" y="376.9">MFG</text>
<text x="359.5" y="386.2">APPROVED</text>
<text x="429.4" y="392.4">SIZE</text>
<text x="464.5" y="392.4">DWG NO</text>
<text x="541.1" y="392.3">REV</text>
<text x="427.5" y="404.7">SCALE</text>
<text x="501.6" y="406.8">SHEET 10 OF 11</text>
<text x="92.3" y="411.1">4</text>
<text x="228.2" y="411.1">3</text>
<text x="364.1" y="411.1">2</text>
<text x="499.9" y="411.1">1</text>
</g>
</svg>
